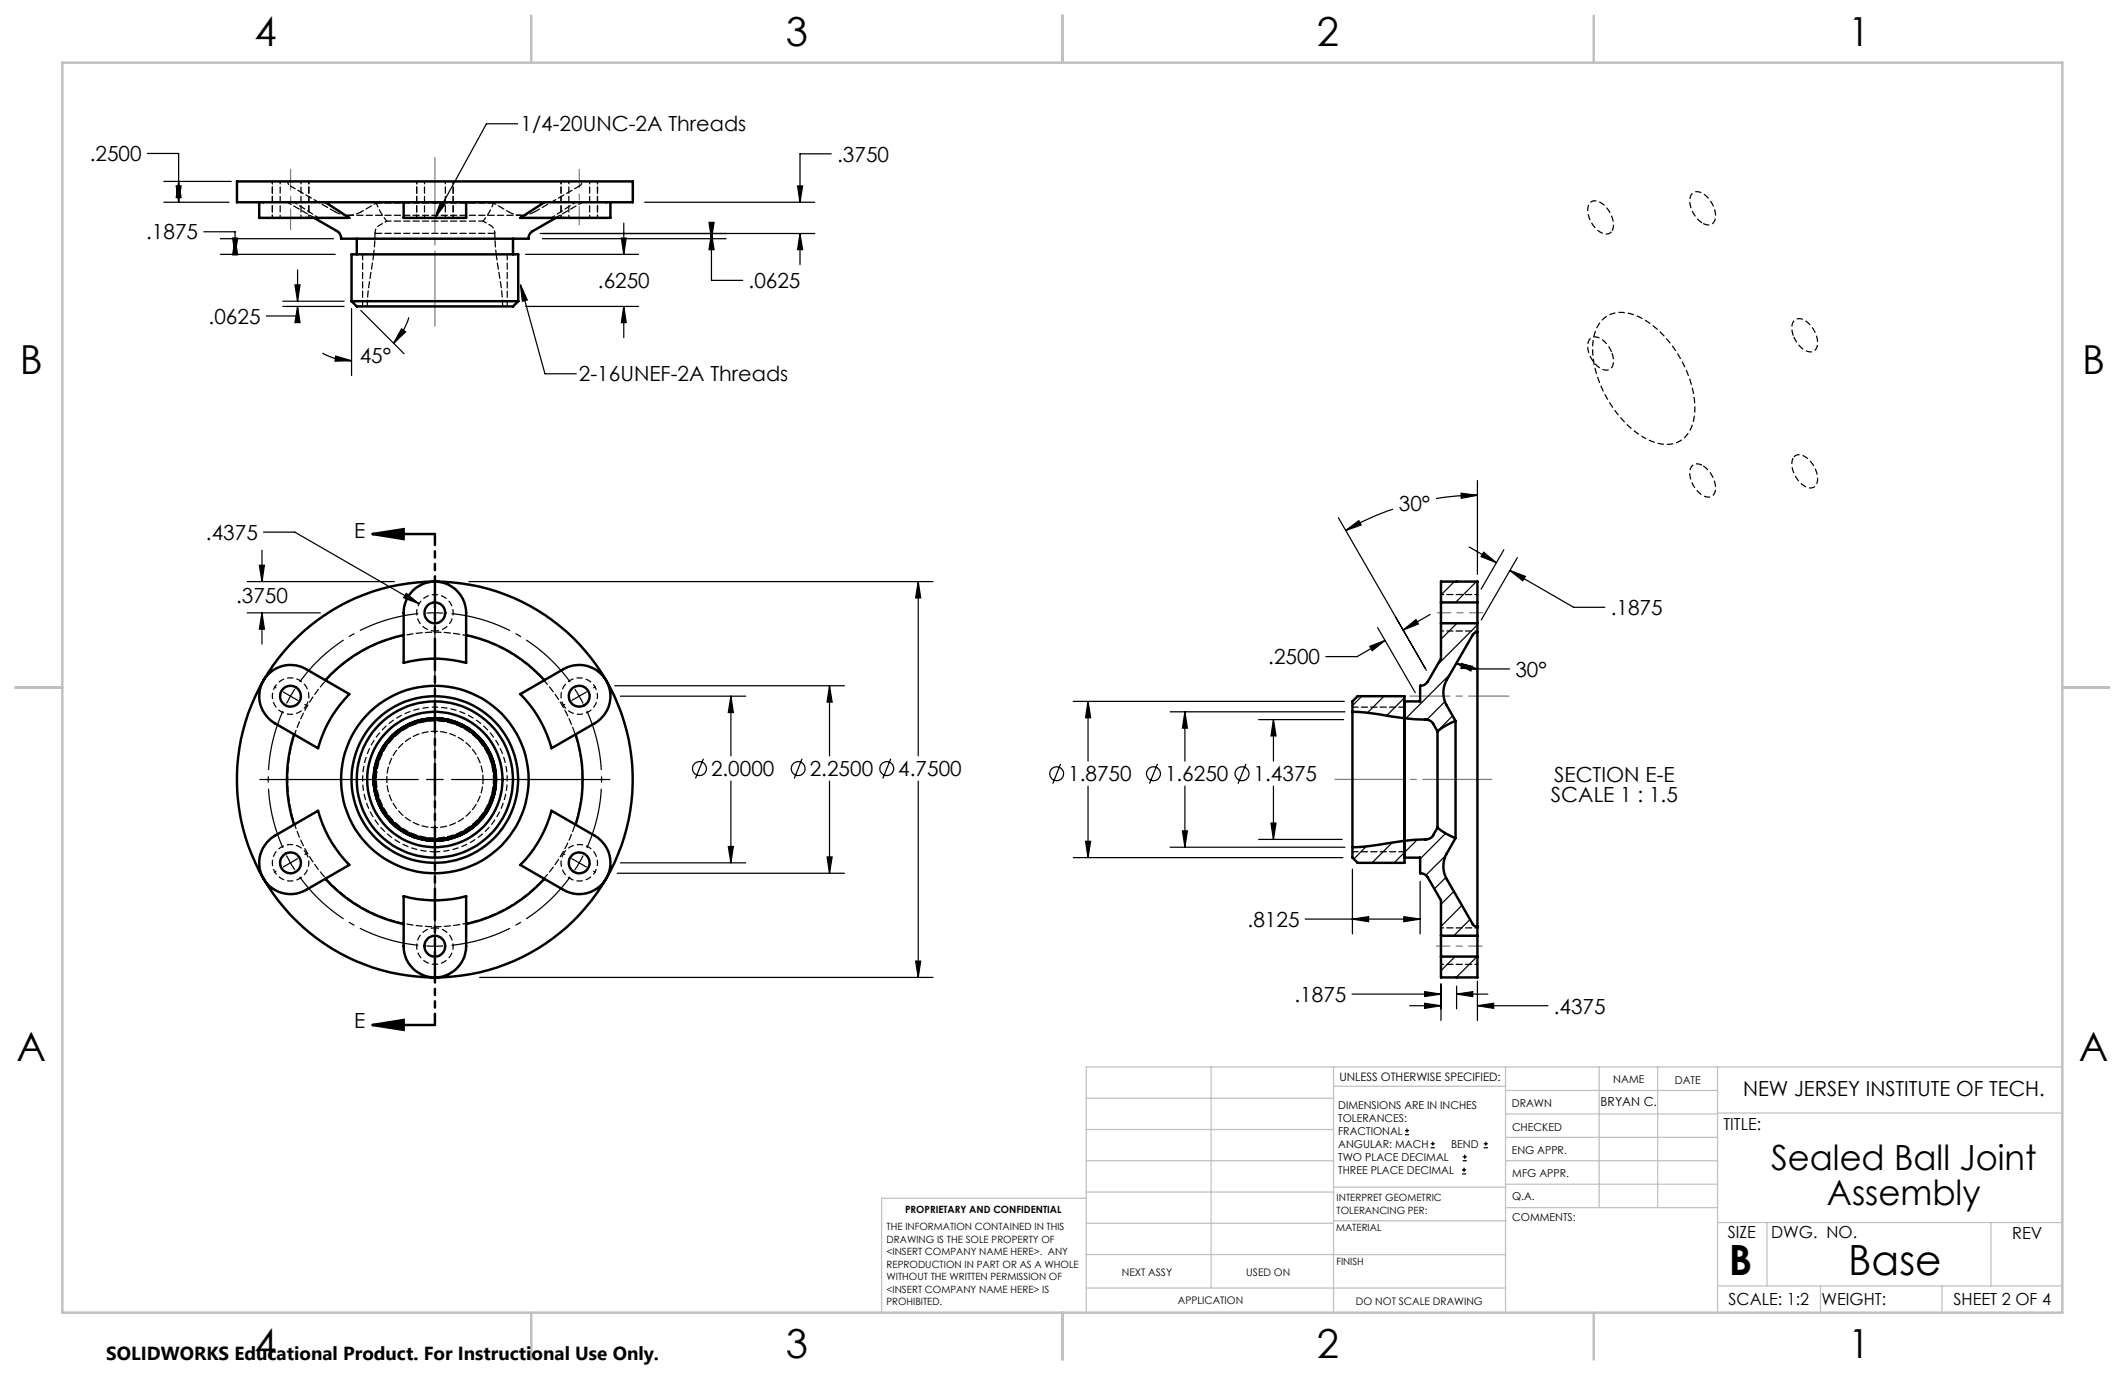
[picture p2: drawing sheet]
<svg xmlns="http://www.w3.org/2000/svg" width="432mm" height="279mm" viewBox="0 0 432 279" stroke-linecap="round" stroke-linejoin="round" font-family="sans-serif">
<g fill="none" stroke="#000" stroke-width=".25">
<path d="M30 31.2h6.3v9.9M33.3 36.9h13.7M35.8 37.8h1l-.5 3.3zM36.3 36.9l.5 3.2h-1zM105.2 25.2h-6.4l-10.4 19.1M162.1 37.8h1l-.5 3.3zM168.9 31.3h-6.3v9.8M33.3 41.1h13.2M41.4 47.1h6.4v4.6M44.8 48.5h23M44.8 51.7h23.3M47.3 48.4h1l-.5 3.3z"/>
<path d="M47.8 48.5l.5 3.3h-1zM59.9 57.9h1.1l-.5 3.3zM60.5 54.9v6.3M89.5 41.1l.9 .5-2 2.7zM105.8 57.9l1.3 3.1-.9 .2zM105.8 57.9l4.9 18.1h6.4M106.8 51.7h23M109.8 47.4h55.8M110.2 48.5h37.4M126.3 48.4h.9l-.4 3.3zM126.8 45.3v6.4M131 41.1h34.6"/>
<path d="M144.1 45.2h1l-.5 3.3zM144.6 47.4v9.6h6.3M144.6 47.4l.5 3.3h-1zM162.6 47.4v6.4M162.6 47.4l.5 3.3h-1zM57.5 62.3h12.4M57.5 61.2h12.4M60.5 62.3v1.9h-6.4M60.5 62.3l.5 3.2h-1.1zM65.5 71.8a11.9 11.9 0 0 0 5.9 1.5M68.2 72.4l3.2 .9-3.3 .1zM71.4 62.7v13.6"/>
<path d="M73.3 63.1l8.8 8.8M81.6 66.8l.8 .7-2.4 2.2zM83.1 64.5l-.2 .5a11.9 11.9 0 0 1-2.9 4.7M106.8 62.3h23M126.8 62.3v6.3M126.8 62.3l.4 3.2h-.9zM300.2 97.6v19.1M50.2 118.2h29.9M52.7 114.9h1l-.5 3.3zM53.2 111.8v6.4M53.6 108.1h6.3l25.3 14.6M95.3 118.2h94.3"/>
<path d="M186.6 118.2v35.4M186.6 118.2l.5 3.3h-1zM272 105.2l17.8 31M273.4 107.8l2.7-2 .5 .9zM283.1 103.5a53.8 53.8 0 0 0-9.7 4.3M295.5 118.2l-2.7 2.7M296.9 100.2l3.3 .4-3.3 .6zM298.6 111.2l5.5 3.1M300 118.2l-4.2 4.2M300.2 100.6a46 46 0 0 0-8.4 .7M301.5 112.2l2.6 2.1-3.1-1.2zM305.6 111.7l-4.6 8"/>
<path d="M306.8 115.9l3.2 1.2-.6 .9zM306.8 115.9l13 7.5h6.3M308.3 113.3l-7.3 12.7M50.2 124.5h14.9M53.2 124.5v6.4M53.2 124.5l.5 3.3h-1zM55.7 139.6l.4 .2M82.6 120.6l2.6 2.1-3.2-1.2zM86.7 124.6h3.4M88.4 120.7v.4M88.4 122.8v32.2M121 139.6l-.4 .2"/>
<path d="M124.9 139.3h46.7M168.6 139.3v14.3M168.6 139.3l.5 3.4h-1zM278.3 131.3l3.1-1.2-2.6 2.1zM279.9 127.5l7.7 13.3M281.4 130.1l-5.6 3.3h-6.4M283.6 125.4l6 10.4M285.1 128l2.6-2.1 .5 .9zM290.6 124.8l-5.5 3.2M294.6 137.1l-8.9 8.9M295.9 134.8l3.3 .6-.3 .9zM295.9 134.8a8 8 0 0 0 4.3 1.1"/>
<path d="M296.1 126.6l-3.3 3.3M297 134.8l3.2 1.1-3.3-.1zM300.2 127l-8.1 8.1M300.2 135.9h6.5M52.8 158.4h32.2M57.6 140.6l1.4 .9M59 141.5l-.8 1.4M59 141.5l1.5 .8M59.9 140l-.9 1.5M61.9 143.2l.4 .2M86.7 158.4h3.4M88.4 156.7v3.4"/>
<path d="M91.8 158.4h32.1M114.8 143.2l-.4 .2M116.8 140l1.7 2.9M119.2 140.6l-3 1.7M126.1 141.5h25.4M142.9 154.2l-1.6 4M148.5 141.5v12.1M148.5 158.7v16.6M148.5 141.5l.5 3.3h-1zM163 154.2l-1.6 4M168.6 158.7v18.7M181 154.2l-1.6 4"/>
<path d="M186.6 158.7v39.9M215.5 155.2l-1.6 4M218.1 142.5h55.1M221.1 142.5v12.2M221.1 159.7v14.6M221.1 142.5l.5 3.3h-1zM235.2 155.2l-1.6 4M237.8 144.6h35.5M240.8 144.6v10.1M240.8 159.7v12.5M240.8 144.6l.5 3.4h-1zM253.2 155.2l-1.6 4"/>
<path d="M255.8 146.2h17.2M258.8 146.2v8.5M258.8 159.7v10.9M258.8 146.2l.5 3.3h-1zM276.7 141.5l-1.9 1.9M281.2 141.5l-3.4 3.4M285.4 141.8l-3.6 3.6M293.6 142.6l-3.7 3.7M295.2 145.5l-3.1 3.1M56.1 177l-.4 .2M58.2 173.8l.8 1.5M59 175.3l.9 1.5"/>
<path d="M59 175.3l-1.4 .9M60.5 174.5l-1.5 .8M62.3 173.4l-.4 .2M88.4 161.8v32.2M114.4 173.4l.4 .2M116.2 174.5l3 1.7M118.5 173.8l-1.7 3M120.6 177l.4 .2M125.4 177.4h46.2M126.1 175.3h25.4M148 172h1l-.5 3.3zM168.1 174.1h1l-.5 3.3z"/>
<path d="M218.1 174.3h54.8M220.6 171h1l-.5 3.3zM237.8 172.2h35.5M240.3 168.8h1l-.5 3.4zM255.8 170.6h16.9M258.3 167.3h1l-.5 3.3zM274.8 176.6v13.2M277.6 172l-2.5 2.6M282.9 171.2l-4.1 4.1M288 170.6l-4.7 4.7M288.6 179.1v10.7M293.8 169.3l-5.2 5.2"/>
<path d="M293.8 173.8l-4.1 4M293.8 178.3l-2.3 2.3M86.7 192.2h3.4M88.4 195.7v.4M97.5 198.6h92.1M186.1 195.3h1l-.5 3.3zM265.2 186.8h23.4M274.8 186.8l3.3-.5v1zM285.3 186.3l3.3 .5-3.3 .5zM292.8 199.8v7.6M295.4 181.2l-2.6 2.6M295.7 194.4l-2.9 2.8"/>
<path d="M297.1 184l-4.3 4.2M298.7 186.8l-3.3 3.3M300.1 194.4l-4.2 4.2M300.2 199.4v8M300.2 189.8l-.3 .3M274.7 202h18.1M286.5 204.4h6.3M289.5 201.5l3.3 .5-3.3 .5zM289.5 203.9l3.3 .5-3.3 .5zM296 200.4v4.6M296 202h6.3M296 202l3.3-.5v1z"/>
<path d="M300.2 204.4h14.3M300.2 204.4l3.3-.5v1zM285.5 230.6h.8M285.5 229.7h.8M285.9 229.3v.9M290.7 233.2h.8M290.7 232.4h.8M291.1 232v.8M297.1 238.5h.8M297.1 237.7h.8M297.2 235.9h.9M297.2 235.1h.9"/>
<path d="M297.5 237.3v.8M297.6 234.6v.9M301.5 233.2h.8M301.5 232.4h.8M301.9 232v.8"/>
<circle cx="142.1" cy="156.2" r="1.41"/>
<circle cx="162.2" cy="156.2" r="1.4"/>
<circle cx="180.2" cy="156.2" r="1.41"/>
<circle cx="214.7" cy="157.2" r="1.41"/>
<circle cx="234.4" cy="157.2" r="1.42"/>
<circle cx="252.4" cy="157.2" r="1.42"/>
</g>
<g fill="none" stroke="#000" stroke-width=".5">
<path d="M48.2 36.9h80.4v4.2h-80.4zM52.7 41.1v3.2h18.3l-4.9-3.2M63.8 44.3l4.7 2.7a2.13 2.13 0 0 1 .9 1.5h38a1.57 1.57 0 0 1 .9-1.5l4.6-2.7M72.5 48.5v3.2M82 41.1v3.2h12.7v-3.2M104.2 48.5v3.2M110.6 41.1l-4.9 3.2h18.3v-3.2M71.4 61.2v-9.5h33.9v9.5M71.4 61.2h33.9M71.4 61.2l1.1 1.1h31.7l1.1-1.1M75.7 108.5l6.3-1v2zM75.7 108.5h12.7"/>
<path d="M54.4 137.2a6.3 6.3 0 0 1 7.8-1.2l8.8 5a24.8 24.8 0 0 0-6.4 11l-8.8-5a6.3 6.3 0 0 1-1.4-9.8zM82 129a29.6 29.6 0 0 0-15.9 9.2M83.9 120.1a6.4 6.4 0 0 1 6.9-1.4 6.4 6.4 0 0 1 3.9 5.8v10.2a24 24 0 0 0-12.7 0v-10.2a6.4 6.4 0 0 1 1.9-4.4zM94.7 129a29.6 29.6 0 0 1 15.9 9.2M292.8 126.6v7.2l-2.7 4.7a1.67 1.67 0 0 1-1.5 .8v3.2h-3.2M292.8 122.4v4.2M292.8 122.4v-4.2h7.4v4.2M292.8 126.6h7.4M292.8 122.4h7.4M300.2 128.5l-.6 .1-.3 .4-5.3 9.1a5.3 5.3 0 0 0 0 5.3l1.8 3.1M300.2 122.4v4.2M300.2 128.5v59.8"/>
<path d="M300.2 126.6v1.9M59.8 149.2a29.8 29.8 0 0 0 0 18.4M105.7 141l8.8-5a6.4 6.4 0 0 1 8.7 2.3 6.4 6.4 0 0 1-2.3 8.7l-8.8 5a25 25 0 0 0-6.4-11zM117 149.2a30.5 30.5 0 0 1 0 18.4M274.8 144.6v27.4M274.8 144.6a40.5 40.5 0 0 1 8 1l2.6 .3M274.8 144.6v-2.1l1.1-1h9.5v4.4M285.4 146.1v24.6M285.4 145.9l4.2 .3M285.4 146.1v24.7M289.6 146.2a1.76 1.76 0 0 1 1.6 .9l.9 1.5M289.6 146.2h.1"/>
<path d="M292.1 148.6v19.6M295.8 146.5a12 12 0 0 0-3.7 2.1M295.8 146.5v23.8M54.7 170.7l1.1-.9 8.8-5.1a25 25 0 0 0 6.4 11.1l-8.8 5a6.3 6.3 0 0 1-8.3-1.7 6.3 6.3 0 0 1 .8-8.4zM66.1 178.6a29.9 29.9 0 0 0 15.9 9.2M110.6 178.6a29.9 29.9 0 0 1-15.9 9.2M112.1 164.7l8.8 5.1a6.4 6.4 0 0 1 2.3 8.7 6.4 6.4 0 0 1-8.7 2.3l-8.8-5a24.8 24.8 0 0 0 6.4-11.1zM274.8 172.2a42.6 42.6 0 0 0 8-1l2.6-.3v4.4h-9.5l-1.1-1zM285.4 174.3h3.2v3.1a1.76 1.76 0 0 1 1.5 .9l2.7 4.7v7.1M289.6 170.6l-4.2 .3M289.6 170.6h.1M289.6 170.5h.1"/>
<path d="M292.1 168.2l-.9 1.5a1.75 1.75 0 0 1-1.6 .9M292.1 168.2a12 12 0 0 0 3.7 2.1M295.8 170.3l-1.8 3.1a5.3 5.3 0 0 0 0 5.3l5.3 9.1 .3 .4 .6 .1M82 182.1a23.9 23.9 0 0 0 12.7 0v10.2a6.3 6.3 0 0 1-6.3 6.3 6.3 6.3 0 0 1-6.4-6.3zM292.8 190.1v4.3M292.8 194.4v4.2h7.4v-4.2M292.8 190.1h7.4M292.8 194.4h7.4M300.2 190.1v4.3M300.2 188.3v1.8M75.7 208.3l6.3-1v2zM75.7 208.3h12.7"/>
<circle cx="88.4" cy="124.5" r="2.12"/>
<circle cx="59" cy="141.5" r="2.12"/>
<circle cx="88.4" cy="158.4" r="12.2"/>
<circle cx="88.4" cy="158.4" r="40.2"/>
<circle cx="88.4" cy="158.4" r="15.9"/>
<circle cx="88.4" cy="158.4" r="12.4"/>
<circle cx="88.4" cy="158.4" r="13.8"/>
<circle cx="88.4" cy="158.4" r="19.1"/>
<circle cx="88.4" cy="158.4" r="16.9"/>
<circle cx="117.7" cy="141.5" r="2.13"/>
<circle cx="59" cy="175.3" r="2.12"/>
<circle cx="117.7" cy="175.3" r="2.13"/>
<circle cx="88.4" cy="192.3" r="2.12"/>
</g>
<path d="M88.4 128.2a3.7 3.7 0 0 1-3.3-5.5 3.7 3.7 0 0 1 6.4-.2 3.7 3.7 0 0 1-2.9 5.7h-.2M62.3 143.3a3.7 3.7 0 0 1-6.4 .1 3.7 3.7 0 0 1 3-5.7 3.7 3.7 0 0 1 3.5 5.4l-.1 .2M114.5 143.3a3.7 3.7 0 0 1 3.1-5.6 3.7 3.7 0 0 1 3.4 5.4 3.7 3.7 0 0 1-6.4 .4l-.1-.2M62.3 173.5a3.7 3.7 0 0 1-3.2 5.5 3.7 3.7 0 0 1-3.3-5.4 3.7 3.7 0 0 1 6.3-.4l.2 .3M114.5 173.5a3.7 3.7 0 0 1 6.4-.1 3.7 3.7 0 0 1-3 5.6 3.7 3.7 0 0 1-3.5-5.3l.1-.2M88.4 188.5a3.7 3.7 0 0 1 3.2 5.5 3.7 3.7 0 0 1-6.3 .3 3.7 3.7 0 0 1 2.8-5.7l.3-.1" fill="none" stroke="#000" stroke-width=".25" stroke-dasharray="1.3 .6" stroke-dashoffset=".4" stroke-linecap="butt"/>
<path d="M88.4 173.1a14.7 14.7 0 0 1-12.9-21.7 14.7 14.7 0 0 1 25.2-1 14.7 14.7 0 0 1-11.2 22.6l-1.1 .1" fill="none" stroke="#000" stroke-width=".25" stroke-dasharray="1.3 .6" stroke-dashoffset=".2" stroke-linecap="butt"/>
<path d="M327.5 47a1.84 1.84 0 0 1-2.8-.2 5.1 5.1 0 0 1-1.9-5.2 1.73 1.73 0 0 1 2.9-.1 5.1 5.1 0 0 1 1.9 5.4l-.1 .1M346 45.4a5.2 5.2 0 0 1-2.4-5.7 1.66 1.66 0 0 1 2.7-.2 5.3 5.3 0 0 1 2.1 5.4 1.55 1.55 0 0 1-2.4 .5M327.5 71.6a2.62 2.62 0 0 1-.6 3.5 3.5 3.5 0 0 1-3.5-2.2 3.5 3.5 0 0 1-.2-4.2 2.47 2.47 0 0 1 3.2 1.1l1.1 1.8M364.5 68.3a2.62 2.62 0 0 1 .6-3.5 3.5 3.5 0 0 1 3.5 2.3 3.5 3.5 0 0 1 .1 4.1 2.47 2.47 0 0 1-3.1-1l-1.1-1.9M346 94.6a5.2 5.2 0 0 1 2.4 5.7 1.66 1.66 0 0 1-2.7 .2 5.3 5.3 0 0 1-2.1-5.4 1.55 1.55 0 0 1 2.4-.5M364.5 93a1.84 1.84 0 0 1 2.8 .1 5.1 5.1 0 0 1 1.8 5.3 1.73 1.73 0 0 1-2.8 .1 5.1 5.1 0 0 1-1.9-5.4l.1-.1" fill="none" stroke="#000" stroke-width=".25" stroke-dasharray="1.3 .6" stroke-dashoffset="-.1" stroke-linecap="butt"/>
<path d="M334 88.9a22.8 22.8 0 0 1-10.4-18.7 6.6 6.6 0 0 1 4-6.4 9.1 9.1 0 0 1 7.9 2.1 23 23 0 0 1 8.9 17.6 6.6 6.6 0 0 1-4 6.5 8 8 0 0 1-6.4-1.1" fill="none" stroke="#000" stroke-width=".25" stroke-dasharray="1.3 .6" stroke-dashoffset=".7" stroke-linecap="butt"/>
<path d="M85 124.7a33.9 33.9 0 0 0-24.1 13.9M115.9 138.6a33.9 33.9 0 0 0-24.1-13.9M57.5 144.5a33.9 33.9 0 0 0 0 27.8M60.9 178.2a33.9 33.9 0 0 0 24.1 13.9M119.2 172.3a33.9 33.9 0 0 0 0-27.8M91.8 192.1a33.9 33.9 0 0 0 24.1-13.9" fill="none" stroke="#000" stroke-width=".25" stroke-dasharray="15.2 1.3 1.3 1.3" stroke-dashoffset="2.8" stroke-linecap="butt"/>
<path d="M88.4 108.5v99.8" fill="none" stroke="#000" stroke-width=".5" stroke-dasharray="6.3 1.3 1.3 1.3 1.3 1.3" stroke-dashoffset="4.1"/>
<path d="M88.4 31.7v34.9" fill="none" stroke="#808080" stroke-width=".25" stroke-dasharray="15.2 1.3 1.3 1.3" stroke-dashoffset="-.3"/>
<path d="M59 34.4v12.3" fill="none" stroke="#808080" stroke-width=".25" stroke-dasharray="15.2 1.3 1.3 1.3" stroke-dashoffset="11"/>
<path d="M117.7 34.4v11.3" fill="none" stroke="#808080" stroke-width=".25" stroke-dasharray="15.2 1.3 1.3 1.3" stroke-dashoffset="11.5"/>
<path d="M303.1 158.4h-31.8" fill="none" stroke="#808080" stroke-width=".25" stroke-dasharray="15.2 1.3 1.3 1.3" stroke-dashoffset="1.2"/>
<path d="M301.3 124.5h-9.2M301.2 192.2h-9.4" fill="none" stroke="#808080" stroke-width=".25" stroke-dasharray="15.2 1.3 1.3 1.3" stroke-dashoffset="12.5"/>
<path d="M306.6 141.4h-20.1" fill="none" stroke="#808080" stroke-width=".25" stroke-dasharray="15.2 1.3 1.3 1.3" stroke-dashoffset="7.1"/>
<g fill="none" stroke="#c0c0c0" stroke-width=".25">
<path d="M246.1 216.8v44.9M271 216.8v49.9M305.9 216.8v49.9M324.9 216.8v28.6M336.8 216.8v28.6M349 216.8v49.9M419.1 216.8h-198.4v49.9M220.7 235.9h50.3M220.7 229.5h50.3M220.7 223.2h50.3M271 220.7h34.9M305.9 231.1h43.1"/>
<path d="M305.9 226.3h43.1M305.9 221.6h43.1M305.9 235.9h43.1M349 226.2h70.1M220.7 248.6h50.3M220.7 242.2h50.3M220.7 254.9h50.3M220.7 243.5h-41.6v23.2M271 255h34.9M271 248.1h35M271 241.2h35M305.9 240.6h43.1"/>
<path d="M306 245.4h43M349 248.4h70.1M359.1 248.4v12.9M404.6 248.4v12.9M220.7 261.7h85.2M349 261.3h70.1M369.9 261.3v5.4M394.6 261.3v5.4"/>
</g>
<path d="M12.7 12.7h406.4v254h-406.4zM108 3.2v9.5M215.9 3.2v9.5M323.8 3.2v9.5M3.1 139.7h9.6M419.1 139.7h9.5M108 266.7v9.6M215.9 266.7v9.6M323.8 266.7v9.6" fill="none" stroke="#c0c0c0" stroke-width=".5"/>
<g fill="none" stroke="#000" stroke-width=".25" stroke-dasharray="1.3 .6" stroke-dashoffset=".7">
<path d="M56.9 36.8v7.4M86.3 36.8v7.4M115.6 36.8v7.4M55.3 44.2v-7.4M61.2 44.2v-7.4M62.8 44.2v-7.4M84.7 44.2v-7.4M90.5 44.2v-7.4M92.1 44.2v-7.4M114 44.2v-7.4M119.8 44.2v-7.4M121.4 44.2v-7.4"/>
<path d="M292.8 120.8h7.4M292.8 128.2h7.4M292.8 188.5h7.4M292.8 196h7.4"/>
</g>
<path d="M59 37.8l9.1 5.2M70.7 43.7h35.3M108.7 43l9.1-5.2M73.7 62.2v-10.6M103.1 62.2v-10.6M274.8 143.7h10.6M274.8 173.1h10.6" fill="none" stroke="#000" stroke-width=".25" stroke-dasharray="1.3 .6" stroke-dashoffset=".1"/>
<g fill="#000">
<path d="M105.8 57.9l1.3 3.1-.9 .2zM89.5 41.1l.9 .5-2 2.7z"/>
<path d="M75.7 108.5l6.3-1v2zM75.7 208.3l6.3-1v2z"/>
<path d="M186.1 195.3h1l-.5 3.3zM186.6 118.2l.5 3.3h-1zM168.1 174.1h1l-.5 3.3zM168.6 139.3l.5 3.4h-1zM52.7 114.9h1l-.5 3.3zM53.2 124.5l.5 3.3h-1zM82.6 120.6l-.6 .9 3.2 1.2zM148 172h1l-.5 3.3zM148.5 141.5l.5 3.3h-1zM36.3 36.9l.5 3.2h-1zM35.8 37.8h1l-.5 3.3zM162.6 47.4l.5 3.3h-1zM162.1 37.8h1l-.5 3.3zM144.6 47.4l.5 3.3h-1zM144.1 45.2h1l-.5 3.3zM47.8 48.5l.5 3.3h-1zM47.3 48.4h1l-.5 3.3zM126.8 62.3l.4 3.2h-.9zM126.3 48.4h.9l-.4 3.3zM59.9 57.9h1.1l-.5 3.3zM60.5 62.3l.5 3.2h-1.1zM68.2 72.4l3.2 .9-3.3 .1zM81.6 66.8l.8 .7-2.4 2.2zM296.9 100.2l3.3 .4-3.3 .6zM273.4 107.8l2.7-2 .5 .9zM278.3 131.3l3.1-1.2-2.6 2.1zM285.1 128l2.6-2.1 .5 .9zM301.5 112.2l2.6 2.1-3.1-1.2zM306.8 115.9l3.2 1.2-.6 .9zM221.1 142.5l.5 3.3h-1zM220.6 171h1l-.5 3.3zM240.3 168.8h1l-.5 3.4zM240.8 144.6l.5 3.4h-1zM258.8 146.2l.5 3.3h-1zM258.3 167.3h1l-.5 3.3zM296 202l3.3-.5v1zM289.5 201.5l3.3 .5-3.3 .5zM274.8 186.8l3.3-.5v1zM285.3 186.3l3.3 .5-3.3 .5zM289.5 203.9l3.3 .5-3.3 .5zM300.2 204.4l3.3-.5v1zM295.9 134.8l3.3 .6-.3 .9zM297 134.8l3.2 1.1-3.3-.1z"/>
</g>
<path d="M76.2 47.4l-.3 4.3M76.5 41.3a12.7 12.7 0 0 0 2.1 3.6M98.2 44.9h-19.6M98.2 44.9a12.7 12.7 0 0 0 2.1-3.6M100.8 51.7l-.3-4.3M98.2 158.4a9.8 9.8 0 0 0-14.5-8.6 9.8 9.8 0 0 0-.7 16.7 9.8 9.8 0 0 0 15.1-7.2l.1-.9M100.3 158.4a11.9 11.9 0 0 0-17.6-10.5 11.9 11.9 0 0 0-.8 20.4 11.9 11.9 0 0 0 18.3-8.9l.1-1" fill="none" stroke="#000" stroke-width=".25" stroke-dasharray="1.3 .6" stroke-dashoffset=".4"/>
<path d="M75.9 51.6l-1 6.7-.3 3.9M76.2 47.3v.1M100.5 47.4v-.1M102.1 62.2l-.1-2.8-1.2-7.8M118.3 158.4a29.9 29.9 0 0 0-44.4-26.2 29.9 29.9 0 0 0-1.4 51.6 29.9 29.9 0 0 0 45.8-23.9v-1.5" fill="none" stroke="#000" stroke-width=".25" stroke-dasharray="1.3 .6"/>
<path d="M58.4 36.8l.2 .6 .4 .4M117.8 37.8l.4-.4 .1-.6M64.7 44.2l-4.9-3.1M117 41.1l-4.9 3.1" fill="none" stroke="#000" stroke-width=".25" stroke-dasharray="1.3 .6" stroke-dashoffset=".6"/>
<path d="M68.1 43a5.3 5.3 0 0 0 2.6 .7M73.4 43a5.3 5.3 0 0 1-2.7 .7M100.3 41.3h-23.8M106 43.7a5.3 5.3 0 0 0 2.7-.7M106 43.7a5.3 5.3 0 0 1-2.6-.7" fill="none" stroke="#000" stroke-width=".25" stroke-dasharray="1.3 .6" stroke-dashoffset=".2"/>
<path d="M100.5 47.4h-24.3" fill="none" stroke="#000" stroke-width=".25" stroke-dasharray="1.3 .6" stroke-dashoffset="-.1"/>
<path d="M58.3 41.1l5.5 3.1M112.9 44.2l5.5-3.1" fill="none" stroke="#000" stroke-width=".25" stroke-dasharray="1.3 .6" stroke-dashoffset=".3"/>
<path d="M76.5 41.3l-3.1 1.7M103.4 43l-3.1-1.7" fill="none" stroke="#000" stroke-width=".25" stroke-dasharray="1.3 .6" stroke-dashoffset=".8"/>
<path d="M77.1 45.8a1.69 1.69 0 0 0-.9 1.5M78.6 44.9l-1.5 .9M99.7 45.8l-1.5-.9M100.5 47.3a1.69 1.69 0 0 0-.8-1.5" fill="none" stroke="#000" stroke-width=".25" stroke-dasharray="1.3 .6" stroke-dashoffset=".9"/>
<g font-size="8.5">
<text x="351.3" y="259">B</text>
<text x="375.6" y="259">Base</text>
</g>
<g font-size="8.1">
<text x="51.7" y="9.3">4</text>
<text x="159.7" y="9.3">3</text>
<text x="267.6" y="9.3">2</text>
<text x="375.6" y="9.3">1</text>
<text x="4" y="76">B</text>
<text x="423.1" y="76">B</text>
<text x="3.3" y="215.7">A</text>
<text x="422.4" y="215.7">A</text>
<text x="51.7" y="276">4</text>
<text x="159.7" y="276">3</text>
<text x="267.6" y="276">2</text>
<text x="375.6" y="276">1</text>
</g>
<g font-size="7.1">
<text x="359.9" y="237.8">Sealed Ball Joint</text>
<text x="371.2" y="244.8">Assembly</text>
</g>
<g font-size="4.2">
<text x="105.8" y="26.7">1/4-20UNC-2A Threads</text>
<text x="18.2" y="32.8">.2500</text>
<text x="170.1" y="32.8">.3750</text>
<text x="29.7" y="48.7">.1875</text>
<text x="121.5" y="58.5">.6250</text>
<text x="152.1" y="58.5">.0625</text>
<text x="42.4" y="65.8">.0625</text>
<text x="73.1" y="73.9">45°</text>
<text x="117.6" y="77.5">2-16UNEF-2A Threads</text>
<text x="284.2" y="103.8">30°</text>
<text x="41.9" y="109.7">.4375</text>
<text x="72" y="109.2">E</text>
<text x="48" y="122.5">.3750</text>
<text x="327.3" y="125">.1875</text>
<text x="257.7" y="135">.2500</text>
<text x="307.9" y="137.5">30°</text>
<text x="144.5" y="157.7">2.0000</text>
<text x="164.5" y="157.7">2.2500</text>
<text x="182.5" y="157.7">4.7500</text>
<text x="217.1" y="158.8">1.8750</text>
<text x="236.7" y="158.8">1.6250</text>
<text x="254.7" y="158.8">1.4375</text>
<text x="315.8" y="158.8">SECTION E-E</text>
<text x="315.2" y="163">SCALE 1 : 1.5</text>
<text x="253.5" y="188.4">.8125</text>
<text x="263" y="203.6">.1875</text>
<text x="72" y="209">E</text>
<text x="315.7" y="206">.4375</text>
<text x="354.2" y="222.8">NEW JERSEY INSTITUTE OF TECH.</text>
</g>
<text font-size="3.8" x="21.6" y="276.3">SOLIDWORKS Educational Product. For Instructional Use Only.</text>
<g font-size="3.4">
<text x="350.2" y="229.5">TITLE:</text>
<text x="351.1" y="251.6">SIZE</text>
<text x="359.9" y="251.6">DWG. NO.</text>
<text x="408.9" y="251.7">REV</text>
<text x="351.2" y="265.2">SCALE: 1:2</text>
<text x="370.1" y="265.3">WEIGHT:</text>
<text x="396.9" y="265.2">SHEET 2 OF 4</text>
</g>
<text font-size="2.5" x="325.2" y="224.8">BRYAN C.</text>
<text font-size="2.4" x="272.2" y="219.7">UNLESS OTHERWISE SPECIFIED:</text>
<g font-size="2.2">
<text x="327.8" y="220.1">NAME</text>
<text x="340.3" y="220.2">DATE</text>
<text x="271.9" y="225.3">DIMENSIONS ARE IN INCHES</text>
<text x="271.9" y="227.9">TOLERANCES:</text>
<text x="307.2" y="224.9">DRAWN</text>
<text x="271.9" y="230.6">FRACTIONAL</text>
<text x="271.9" y="233.2">ANGULAR: MACH</text>
<text x="294.9" y="233.2">BEND</text>
<text x="307.3" y="229.8">CHECKED</text>
<text x="271.9" y="235.9">TWO PLACE DECIMAL</text>
<text x="271.9" y="238.5">THREE PLACE DECIMAL</text>
<text x="307.2" y="234.5">ENG APPR.</text>
<text x="307.3" y="239.2">MFG APPR.</text>
<text x="307.3" y="243.9">Q.A.</text>
<text x="307.3" y="248.1">COMMENTS:</text>
</g>
<g font-size="2.1">
<text x="227.9" y="259.2">NEXT ASSY</text>
<text x="253.3" y="259.2">USED ON</text>
<text x="239.3" y="265">APPLICATION</text>
<text x="275.5" y="265.1">DO NOT SCALE DRAWING</text>
</g>
<g font-size="2">
<text x="271.6" y="244.1">INTERPRET GEOMETRIC</text>
<text x="180.2" y="250">THE INFORMATION CONTAINED IN THIS</text>
<text x="183.9" y="246.4">PROPRIETARY AND CONFIDENTIAL</text>
<text x="271.5" y="250.2">MATERIAL</text>
<text x="271.6" y="246.6">TOLERANCING PER:</text>
<text x="180.2" y="252.5">DRAWING IS THE SOLE PROPERTY OF</text>
<text x="180.2" y="255.1">&lt;INSERT COMPANY NAME HERE&gt;. ANY</text>
<text x="180.2" y="257.6">REPRODUCTION IN PART OR AS A WHOLE</text>
<text x="271.5" y="257">FINISH</text>
<text x="180.2" y="260.1">WITHOUT THE WRITTEN PERMISSION OF</text>
<text x="180.2" y="262.6">&lt;INSERT COMPANY NAME HERE&gt; IS</text>
<text x="180.2" y="265.2">PROHIBITED.</text>
</g>
</svg>
